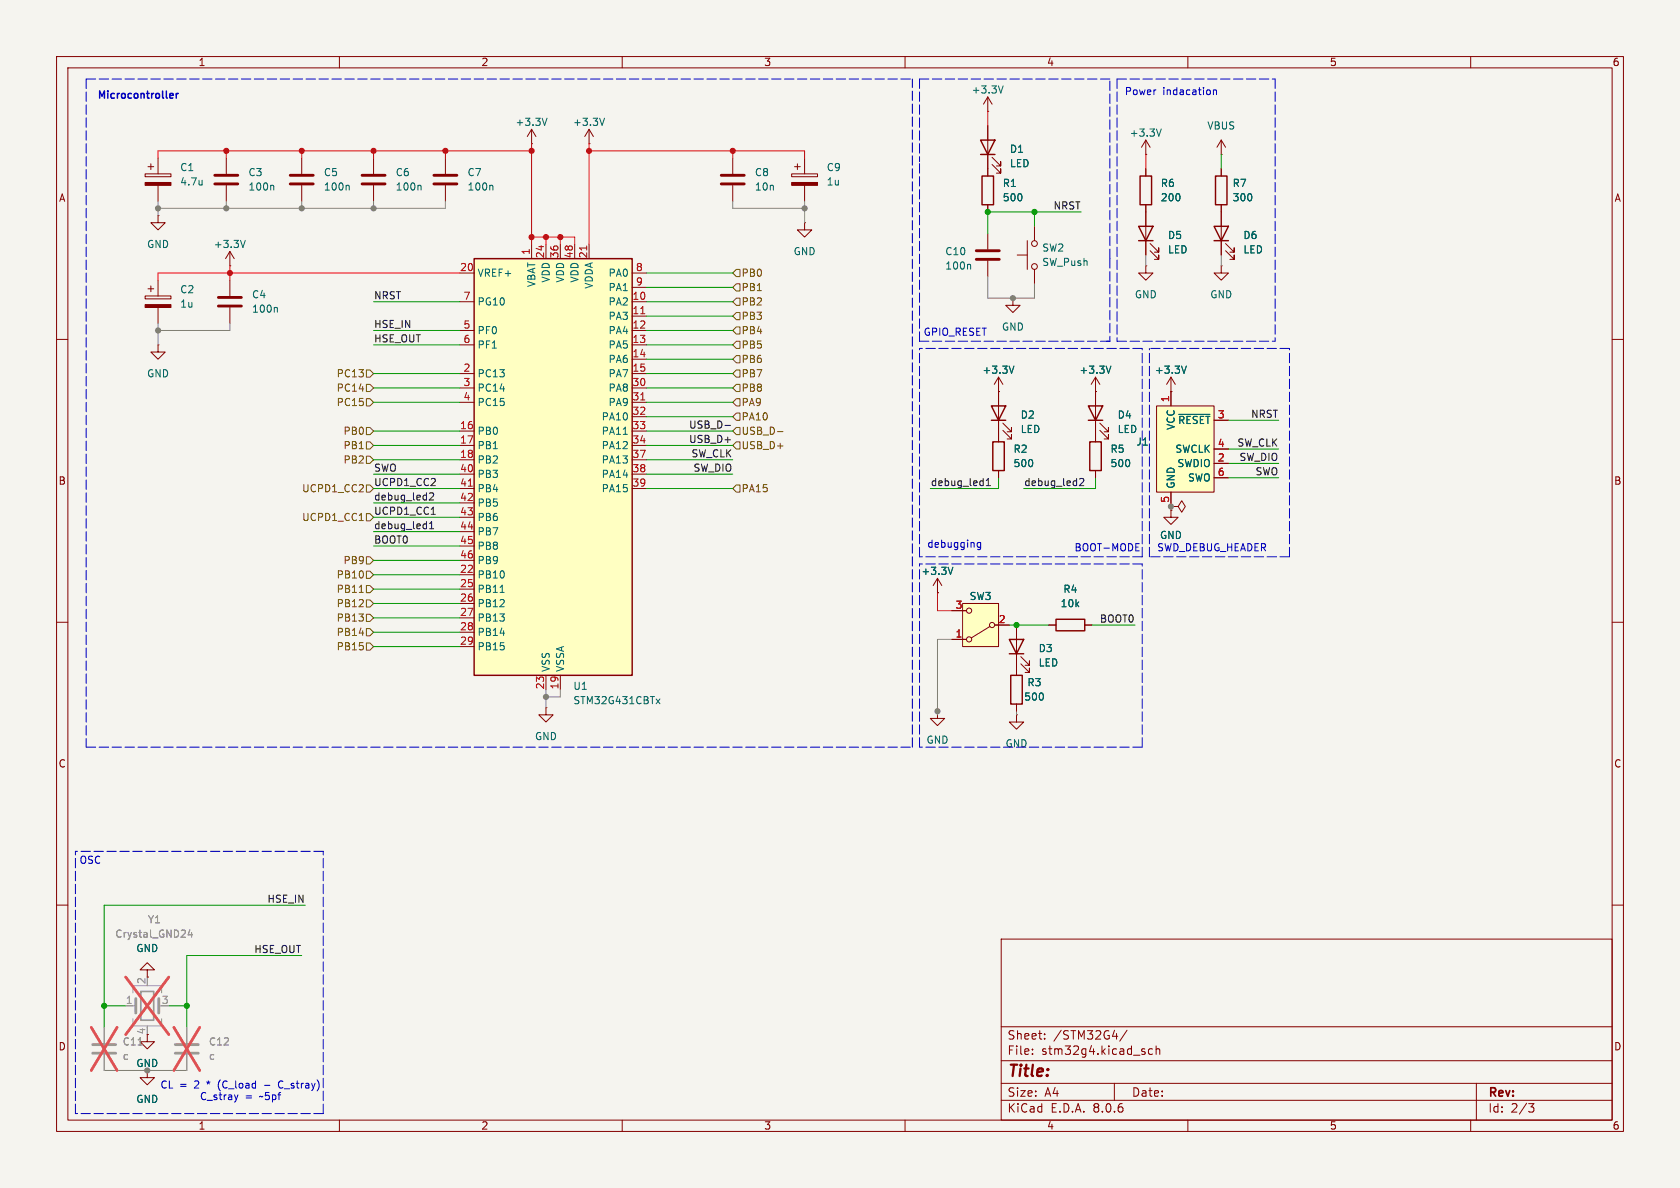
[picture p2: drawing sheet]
<svg xmlns="http://www.w3.org/2000/svg" width="297mm" height="210mm" viewBox="0 0 297 210" stroke-linecap="round" stroke-linejoin="round" font-family="sans-serif">
<path d="M0 0h297v210h-297z" fill="#f5f4ef" stroke="#f5f4ef" stroke-width=".18"/>
<g fill="none" stroke="#840000" stroke-width=".18">
<path d="M10 10h277v190h-277zM12 12h273v186h-273zM60 10v2M110 10v2M160 10v2M210 10v2M260 10v2M27.9 38.1v1.3h1.3l-1.3 1.2-1.2-1.2h1.2M27.9 38.1h.1M40 27.9v2.8M40 32.8v2.8M53.3 27.9v2.8"/>
<path d="M53.3 32.8v2.8M78.7 27.9v2.8M78.7 32.8v2.8M202.6 29.8v1.3M202.6 36.2v8.9M10 60h2M25.7 52.3h4.5v.5h-4.5zM26.2 51.1h1M26.7 50.5v1.1M27.9 49.5v2.8M27.9 54.4v2.8M40.6 47h.1"/>
<path d="M40.6 44.5l-.7 1.2M40.6 44.5v2.5M40.6 49.5v2.8M40.6 54.4v2.8M40.6 44.5l.8 1.2M203.3 44.3l1.6 1.5v-.7v.7h-.8M203.3 43.1l1.6 1.5v-.8v.8h-.8M285 60h2M27.9 61v1.2h1.3l-1.3 1.3-1.2-1.3h1.2M27.9 61h.1M193.7 76.8v1.3M193.7 83.2v1.3"/>
<path d="M10 110h2M285 110h2M96.5 125.1v1.3h1.3l-1.3 1.2-1.3-1.2h1.3M96.5 125.1h.1M10 160h2M285 160h2M177 166h108v32h-108zM60 198v2M110 198v2M160 198v2M177 194.5h108M177 191.5h108"/>
<path d="M177 187.5h108M177 181.5h108M182.5 186.3v.1M182.5 185.5v.1M184.7 183.6v.1M184.7 182.8v.1M197 191.5v3M199.2 182.1l-1.2 2M203.7 185.5l-.4-.1-.3 .3v.4l.2 .2h.5M204.4 185.5l.2-.1 .4 .1v.9M204.4 184.9v1.5M210 198v2"/>
<path d="M260 198v2M261 191.5v6.5M270.2 195.1h1l-.5 .6 .4 .1 .1 .5-.3 .3h-.4"/>
</g>
<path d="M201.5 31.1h2.1v5.1h-2.1zM201.3 40h2.5l-1.2 2.5zM201.3 42.5h2.5M192.7 78.1h2v5.1h-2z" fill="none" stroke="#840000" stroke-width=".25"/>
<path d="M38 32.5h4M38 31h4M51.3 32.5h4.1M51.3 31h4.1M76.7 32.5h4.1M76.7 31h4.1M38.6 54.1h4.1M38.6 52.6h4.1" fill="none" stroke="#840000" stroke-width=".51"/>
<path d="M48.2 32.8l.2 .1v.7M61.6 32.8l.1 .1v.7M87 32.8l.1 .1v.7M43.4 42.5l-.5 1.3M48.9 54.3l.1 .2v.7" fill="none" stroke="#006464" stroke-width=".18"/>
<path d="M25.7 53.8h4.5v.6h-4.5z" fill="#840000" stroke="#840000" stroke-width=".18"/>
<path d="M83.8 45.7h28v73.7h-28z" fill="#ffffc2"/>
<path d="M83.8 45.7h28v73.7h-28z" fill="none" stroke="#840000" stroke-width=".25"/>
<g fill="none" stroke="#840000" stroke-width=".18">
<path d="M25.7 30.7h4.5v.5h-4.5zM26.2 29.5h1M26.7 29v1M27.9 27.9v2.8M27.9 32.8v2.8M66 27.9v2.8M66 32.8v2.8M94 25.4h.1M94 22.9v2.5M94 22.9l-.8 1.2M94 22.9l.7 1.2M81.3 53.3h2.5"/>
<path d="M81.3 58.4h2.5M81.3 48.3h2.5M94 43.2v2.5M96.5 43.2v2.5M99.1 43.2v2.5M101.6 43.2v2.5M104.1 43.2v2.5M111.8 53.3h2.5M111.8 55.9h2.5M111.8 58.4h2.5M111.8 48.3h2.5M111.8 50.8h2.5"/>
<path d="M81.3 61h2.5M81.3 66h2.5M81.3 76.2h2.5M81.3 78.7h2.5M81.3 68.6h2.5M81.3 71.1h2.5M111.8 61h2.5M111.8 63.5h2.5M111.8 66h2.5M111.8 76.2h2.5M111.8 78.7h2.5M111.8 68.6h2.5"/>
<path d="M111.8 71.1h2.5M111.8 73.7h2.5M81.3 81.3h2.5M81.3 83.8h2.5M81.3 86.4h2.5M81.3 88.9h2.5M81.3 91.4h2.5M81.3 94h2.5M81.3 96.5h2.5M81.3 99.1h2.5M111.8 81.3h2.5M111.8 83.8h2.5"/>
<path d="M111.8 86.4h2.5M81.3 101.6h2.5M81.3 104.1h2.5M81.3 106.7h2.5M81.3 109.2h2.5M81.3 111.8h2.5M81.3 114.3h2.5M96.5 119.4v2.5M99.1 119.4v2.5M165.7 104.8h.1M165.7 102.2l-.7 1.3M165.7 102.2v2.6"/>
<path d="M165.7 102.2l.8 1.3M165.7 125.7v1.3h1.3l-1.3 1.3-1.2-1.3h1.2M165.7 125.7h.1"/>
</g>
<path d="M103.7 43.5v.7M113.3 55.5h.7M113.3 70.7h.7M82.8 85.9h.7" fill="none" stroke="#a90000" stroke-width=".18"/>
<path d="M35.7 31.9v.8M35.7 32.6v.1M74.3 32.8l.1 .1v.7M96.7 20.9l-.4 1.3M110.2 76.8h.7M88.4 104.7h.7M168.5 100.3l-.5 1.2M116 123.6l.7 .8M116.7 123.6l-.7 .8" fill="none" stroke="#006464" stroke-width=".18"/>
<path d="M25.7 32.3h4.5v.5h-4.5z" fill="#840000" stroke="#840000" stroke-width=".18"/>
<path d="M64 32.5h4.1M64 31h4.1" fill="none" stroke="#840000" stroke-width=".51"/>
<path d="M170.2 106.7h6.3v7.6h-6.3z" fill="#ffffc2"/>
<g fill="none" stroke="#840000" stroke-width=".18">
<path d="M174.6 19.7h.1M174.6 17.1v2.6M174.6 17.1l-.7 1.3M174.6 17.1l.8 1.3M104.1 25.4h.1M104.1 22.9l-.7 1.2M104.1 22.9v2.5M104.1 22.9l.8 1.2M129.5 27.9v2.8M129.5 32.8v2.8M140 30.7h4.5v.5h-4.5zM140.5 29.5h1"/>
<path d="M141 29v1M142.2 39.4v1.2h1.3l-1.3 1.3-1.2-1.3h1.2M142.2 39.4h.1M142.2 27.9v2.8M142.2 32.8v2.8M174.6 22.2v8.9M174.6 36.2v1.3M175.4 29.1l1.5 1.5v-.8v.8h-.8M175.4 27.8l1.5 1.5v-.7v.7h-.8M179.1 52.7v1.3h1.2l-1.2 1.2-1.3-1.2h1.3M179.1 52.7h.1M215.9 47v1.3h1.3l-1.3 1.2-1.3-1.2h1.3"/>
<path d="M215.9 47h.1M176.5 69.2h.1M176.5 66.7v11.4M176.5 66.7l-.7 1.2M176.5 66.7l.8 1.2M177.3 76.1l1.5 1.5v-.8v.8h-.7M177.3 74.8l1.5 1.5v-.7v.7h-.7M193.7 69.2h.1M193.7 66.7l-.8 1.2M193.7 66.7v10.1M193.7 66.7l.7 1.2M194.4 76.1l1.6 1.5v-.8v.8h-.8"/>
<path d="M194.4 74.8l1.6 1.5v-.7v.7h-.8M207 69.2h.1M207 66.7l-.8 1.2M207 66.7v2.5M207 66.7l.8 1.2M176.5 83.2v1.3M168.3 113h2.5M168.3 108h2.5M170.2 106.7h6.3v7.6h-6.3zM175 110.7l-3.3 2.1M175.9 110.5h2.5M179.7 110.5v8.9"/>
<path d="M180.5 117.3l1.5 1.6v-.8v.8h-.8M180.5 116.1l1.5 1.5v-.8v.8h-.8M185.4 110.5h1.3M191.8 110.5h1.2M179.7 126.4v1.2h1.3l-1.3 1.3-1.3-1.3h1.3M179.7 126.4h.1M179.7 124.5v1.2M26 171.5h1.3l-1.3-1.3-1.2 1.3h1.2v1.2M26 182.9v1.3h1.3l-1.3 1.2-1.2-1.2h1.2M26 189.2v1.3h1.3l-1.3 1.3-1.2-1.3h1.2"/>
<circle cx="171.3" cy="108" r=".46"/>
<circle cx="171.3" cy="113" r=".46"/>
<circle cx="175.4" cy="110.5" r=".46"/>
</g>
<path d="M173.4 24.8h2.5l-1.3 2.5zM173.4 27.3h2.5M173.6 31.1h2v5.1h-2zM175.3 71.8h2.5l-1.3 2.5zM175.3 74.3h2.5M175.5 78.1h2v5.1h-2zM192.4 71.8h2.5l-1.2 2.5zM192.4 74.3h2.5M178.4 113h2.6l-1.3 2.6zM178.4 115.6h2.6M178.7 119.4h2v5.1h-2zM186.7 109.5h5.1v2h-5.1z" fill="none" stroke="#840000" stroke-width=".25"/>
<path d="M24 176.5v2.6M28.1 176.5v2.6M16.4 186.2h4M16.4 184.7h4M31 186.2h4.1M31 184.7h4.1" fill="none" stroke="#9c9b98" stroke-width=".51"/>
<path d="M22.2 177.8h1.8M23.5 175.5v-1.3h5.1v1.3M18.4 181.6v2.8M18.4 186.4v2.8M23.5 180.1v1.3h5.1v-1.3M26 181.4v.2M33 181.6v2.8M33 186.4v2.8" fill="none" stroke="#9c9b98" stroke-width=".18"/>
<path d="M22.2 172.7l7.6 10.2M29.8 172.7l-7.6 10.2M16.1 181.6l4.6 7.6M20.7 181.6l-4.6 7.6M30.7 181.6l4.6 7.6M35.3 181.6l-4.6 7.6" fill="none" stroke="#e75356" stroke-width=".46"/>
<path d="M33.6 164.3l-.3 1h.7M33.9 164.8v.9M24.4 184.7h.7" fill="none" stroke="#939391" stroke-width=".18"/>
<path d="M24.9 175.3h2.3v5h-2.3z" fill="none" stroke="#9c9b98" stroke-width=".3"/>
<path d="M140 32.3h4.5v.5h-4.5z" fill="#840000" stroke="#840000" stroke-width=".18"/>
<path d="M127.5 32.5h4.1M127.5 31h4.1" fill="none" stroke="#840000" stroke-width=".51"/>
<path d="M177.3 15.2l-.4 1.3M106.9 20.9l-.5 1.3M179.3 64.7l-.5 1.3M196.4 64.7l-.4 1.3M209.7 64.7l-.4 1.3" fill="none" stroke="#006464" stroke-width=".18"/>
<path d="M204.5 71.8h10.1v15.2h-10.1z" fill="#ffffc2"/>
<g fill="none" stroke="#840000" stroke-width=".18">
<path d="M174.6 22.2v2.6M174.6 27.3v3.8M174.6 36.2v1.3M202.6 27.3h.1M202.6 24.8l-.8 1.2M202.6 24.8v2.5M202.6 29.8v1.3M202.6 36.2v3.8M202.6 24.8l.7 1.2M215.9 27.3h.1M215.9 24.8v2.5M215.9 29.8v1.3"/>
<path d="M215.9 36.2v8.9M215.9 24.8l-.8 1.2M215.9 24.8l.8 1.2M174.6 41.3v2.8M174.6 46.1v2.8M179.8 45.1h1.8M181.6 42.5v5.1M182.9 40v2.5M182.9 47.6v2.6M202.6 47v1.3h1.2l-1.2 1.2-1.3-1.2h1.3M202.6 47h.1M202.6 42.5v2.6"/>
<path d="M216.7 44.3l1.5 1.5v-.7v.7h-.8M216.7 43.1l1.5 1.5v-.8v.8h-.8M176.5 69.2h.1M176.5 69.2v2.6M176.5 74.3v3.8M193.7 69.2h.1M193.7 69.2v2.6M193.7 74.3v3.8M204.5 71.8h10.1v15.2h-10.1zM207 69.2h.1M207 69.2v2.6M214.6 74.3h2.6"/>
<path d="M214.6 79.4h2.6M176.5 83.2v1.3M193.7 83.2v1.3M207 90.2v1.2h1.3l-1.3 1.3-1.3-1.3h1.3M207 90.2h.1M207 89.5h1.3l.6-1 .6 1-.6 1.1-.6-1.1M207 89.5h.1M207 87v2.5M214.6 81.9h2.6M214.6 84.5h2.6M165.7 104.8h.1M168.3 113h2.5"/>
<path d="M168.3 108h2.5M175.9 110.5h2.5M179.7 110.5v2.5M179.7 115.6v3.8M185.4 110.5h1.3M191.8 110.5h1.2M179.7 124.5v1.2"/>
<circle cx="182.9" cy="47.1" r=".51"/>
<circle cx="182.9" cy="43.1" r=".51"/>
</g>
<path d="M205.3 22.8l-.4 1.3M171.4 46.7l.2 .2v.7M179.3 64.7l-.5 1.3M196.4 64.7l-.4 1.3M208.4 73.3h5.5M209.7 64.7l-.4 1.3M168.5 100.3l-.5 1.2" fill="none" stroke="#006464" stroke-width=".18"/>
<path d="M214.9 31.1h2v5.1h-2zM214.6 40h2.6l-1.3 2.5zM214.6 42.5h2.6" fill="none" stroke="#840000" stroke-width=".25"/>
<path d="M172.6 44.3h4.1M172.6 45.8h4.1" fill="none" stroke="#840000" stroke-width=".51"/>
<g fill="none" stroke="#725600" stroke-width=".18">
<path d="M130.2 50.2h.6v1.2h-.6l-.7-.6zM130.2 57.8h.6v1.3h-.6l-.7-.7zM130.2 52.7h.6v1.3h-.6l-.7-.7zM130.2 47.6h.6v1.3h-.6l-.7-.6zM130.2 55.2h.6v1.3h-.6l-.7-.6zM64.8 78.1h.6l.6 .6-.6 .7h-.6zM64.8 70.5h.6l.6 .6-.6 .7h-.6zM64.8 67.9h.6l.6 .7-.6 .6h-.6zM64.8 65.4h.6l.6 .6-.6 .7h-.6zM64.8 75.6h.6l.6 .6-.6 .6h-.6zM130.2 70.5h.6v1.3h-.6l-.7-.7zM130.2 65.4h.6v1.3h-.6l-.7-.7z"/>
<path d="M130.2 67.9h.6v1.3h-.6l-.7-.6zM130.2 73h.6v1.3h-.6l-.7-.6zM130.2 78.1h.6v1.3h-.6l-.7-.7zM130.2 62.9h.6v1.2h-.6l-.7-.6zM130.2 60.3h.6v1.3h-.6l-.7-.6zM130.2 75.6h.6v1.2h-.6l-.7-.6zM137.5 76.3h.9M63.5 92h.7M64.8 90.8h.6l.6 .6-.6 .7h-.6zM64.8 80.6h.6l.6 .7-.6 .6h-.6zM64.8 85.7h.6l.6 .7-.6 .6h-.6zM64.8 98.4h.6l.6 .7-.6 .6h-.6z"/>
<path d="M130.2 85.7h.6v1.3h-.6l-.7-.6zM63.5 104.7h.7M64.8 113.7h.6l.6 .6-.6 .6h-.6zM64.8 108.6h.6l.6 .6-.6 .7h-.6zM64.8 111.1h.6l.6 .7-.6 .6h-.6zM64.8 106h.6l.6 .7-.6 .6h-.6zM64.8 101h.6l.6 .6-.6 .6h-.6zM64.8 103.5h.6l.6 .6-.6 .7h-.6z"/>
</g>
<path d="M128.2 75.2h.9M75.9 87.2l.5-.1 .3 .4-.8 .9h.8M75.9 93.5h.8M75.9 92.6l.4-.4v1.3M76.2 90.9h.8M174.4 85.8h.7M174.4 84.9l.3-.3v1.2M190.9 84.7l.5-.1 .2 .3-.8 .9h.8" fill="none" stroke="#0f0f0f" stroke-width=".18"/>
<path d="M214.5 15.9v.8M214.5 16l.2-.1h.3l.1 .8M173.4 95.9v1l-.3 .3-.3-.1M173.4 96l-.4-.1-.2 .2 .1 .6h.5M200.8 97.4h.6M200.8 96.1h.6M42.1 193.5l-.3 .9M46.7 191.9h1M49.7 191.1a.68 .68 0 0 0-.5 .6 .68 .68 0 0 0 .5 .6" fill="none" stroke="#0000c2" stroke-width=".18"/>
<path d="M30.6 16.6v.2l-.6 .1M31.2 16.5v.9M31.5 16.5l-.3 .3" fill="none" stroke="#0000c2" stroke-width=".25"/>
<g fill="none" stroke="#0000c2" stroke-width=".18" stroke-dasharray="1.7 .6">
<path d="M15.2 14h146.1M15.2 14v118.1M162.6 14v14.6M196.2 14h-33.6M197.5 14v46.3M197.5 14h27.9M225.4 14v46.3M196.2 45.7v-31.7M196.2 45.7v14.6M162.6 60.3v-31.7M196.2 60.3h-.6M196.2 60.3h-33.6"/>
<path d="M197.5 60.3h27.9M201.9 61.6h-39.3M228 61.6h-24.8M162.6 98.4v-36.8M201.9 98.4h-39.3M201.9 99.7h-39.3M201.9 98.4v-36.8M203.2 98.4v-36.8M228 98.4v-36.8M228 98.4h-24.8M15.2 132.1h146.1M161.3 132.1v-118.1"/>
<path d="M162.6 132.1v-32.4M201.9 132.1v-32.4M201.9 132.1h-39.3M57.1 150.5h-43.8M13.3 196.9v-46.4M57.1 196.9v-46.4M57.1 196.9h-43.8"/>
</g>
<g fill="none" stroke="#86817e" stroke-width=".18">
<path d="M27.9 35.6v2.5M40 35.6v1.2M53.3 35.6v1.2M66 35.6v1.2M78.7 35.6v1.2h-50.8M129.5 35.6v1.2h12.7M142.2 35.6v3.8M27.9 57.2v3.8M40.6 57.2v1.2h-12.7M174.6 48.9v3.8h8.3v-2.5M202.6 45.1v1.9M215.9 45.1v1.9"/>
<path d="M207 89.5v.7M168.3 113h-2.6v13.4M96.5 121.9v3.2M99.1 121.9v1.3h-2.6M179.7 125.7v.7M18.4 189.2h14.6"/>
</g>
<g fill="none" stroke="#009600" stroke-width=".18">
<path d="M182.9 37.5v2.5M191.1 37.5h-16.5v3.8M215.9 27.3v2.5M66 58.4h15.3M66 53.3h15.3M114.3 58.4h15.2M114.3 53.3h15.2M114.3 48.3h15.2M114.3 50.8h15.2M114.3 55.9h15.2M66 68.6h15.3M66 66h15.3"/>
<path d="M66 71.1h15.3M66 76.2h15.3M66 61h15.3M66 78.7h15.3M114.3 68.6h15.2M114.3 66h15.2M114.3 71.1h15.2M114.3 76.2h15.2M114.3 61h15.2M114.3 78.7h15.2M114.3 63.5h15.2M114.3 73.7h15.2"/>
<path d="M217.2 79.4h8.9M217.2 74.3h8.9M66 94h15.3M66 86.4h15.3M66 83.8h15.3M66 81.3h15.3M66 91.4h15.3M66 88.9h15.3M66 96.5h15.3M66 99.1h15.3M114.3 86.4h15.2M114.3 83.8h15.2"/>
<path d="M114.3 81.3h15.2M176.5 84.5v1.9h-12M193.7 84.5v1.9h-12.7M217.2 81.9h8.9M217.2 84.5h8.9M66 114.3h15.3M66 106.7h15.3M66 104.1h15.3M66 109.2h15.3M66 111.8h15.3M66 101.6h15.3M178.4 110.5h7"/>
<path d="M193 110.5h7.7M18.4 177.8h3.8M29.8 177.8h3.2M53.3 168.9h-20.3v12.7M54 160h-35.6v21.6"/>
</g>
<g fill="none" stroke="#ff0815" stroke-width=".18">
<path d="M174.6 19.7v2.5M40 26.7v1.2M53.3 26.7v1.2M66 26.7v1.2M78.7 26.7v1.2M94 26.7h-66.1v1.2M94 25.4v17.8M104.1 26.7h38.1v1.2M104.1 25.4v17.8M129.5 26.7v1.2M202.6 27.3v2.5M40.6 47v2.5"/>
<path d="M81.3 48.3h-53.4v1.2M94 41.9h7.6v1.3M96.5 41.9v1.3M99.1 41.9v1.3M165.7 104.8v3.2h2.6"/>
</g>
<path d="M33.6 164.3l-.3 1h.7M33.9 164.8v.9M24.4 184.7h.7" fill="none" stroke="#939391" stroke-width=".18"/>
<path d="M22.2 177.8h1.3M18.4 181.6v2.8M18.4 186.4v2.8M33 181.6v2.8M33 186.4v2.8" fill="none" stroke="#9c9b98" stroke-width=".18"/>
<path d="M22.2 172.7l7.6 10.2M29.8 172.7l-7.6 10.2M16.1 181.6l4.6 7.6M20.7 181.6l-4.6 7.6M30.7 181.6l4.6 7.6M35.3 181.6l-4.6 7.6" fill="none" stroke="#e75356" stroke-width=".46"/>
<g fill="#009600" stroke="#009600" stroke-width=".18">
<circle cx="174.6" cy="37.5" r=".46"/>
<circle cx="182.9" cy="37.5" r=".46"/>
<circle cx="179.7" cy="110.5" r=".46"/>
<circle cx="33" cy="177.8" r=".46"/>
<circle cx="18.4" cy="177.8" r=".46"/>
</g>
<g fill="#86817e" stroke="#86817e" stroke-width=".18">
<circle cx="207" cy="89.5" r=".46"/>
<circle cx="165.7" cy="125.7" r=".46"/>
<circle cx="179.1" cy="52.7" r=".46"/>
<circle cx="66" cy="36.8" r=".46"/>
<circle cx="53.3" cy="36.8" r=".46"/>
<circle cx="142.2" cy="36.8" r=".46"/>
<circle cx="96.5" cy="123.2" r=".46"/>
<circle cx="26" cy="189.2" r=".46"/>
<circle cx="27.9" cy="36.8" r=".46"/>
<circle cx="27.9" cy="58.4" r=".46"/>
<circle cx="40" cy="36.8" r=".46"/>
</g>
<g fill="#ff0815" stroke="#ff0815" stroke-width=".18">
<circle cx="94" cy="26.7" r=".46"/>
<circle cx="78.7" cy="26.7" r=".46"/>
<circle cx="66" cy="26.7" r=".46"/>
<circle cx="94" cy="41.9" r=".46"/>
<circle cx="53.3" cy="26.7" r=".46"/>
<circle cx="40" cy="26.7" r=".46"/>
<circle cx="40.6" cy="48.3" r=".46"/>
<circle cx="129.5" cy="26.7" r=".46"/>
<circle cx="99.1" cy="41.9" r=".46"/>
<circle cx="96.5" cy="41.9" r=".46"/>
<circle cx="104.1" cy="26.7" r=".46"/>
</g>
<text font-size="2.8" fill="#840000" x="178" y="190.9">Title:</text>
<g font-size="2.1" fill="#840000">
<text x="178" y="184">Sheet:</text>
<text x="186.2" y="184">/STM32G4/</text>
<text x="178" y="186.7">File:</text>
<text x="184.1" y="186.7">stm32g4.kicad_sch</text>
<text x="178" y="196.9">KiCad</text>
<text x="178" y="194.1">Size:</text>
<text x="184.7" y="194.1">A4</text>
<text x="185.7" y="196.9">E.D.A.</text>
<text x="193.3" y="196.9">8.0.6</text>
<text x="200" y="194.1">Date:</text>
<text x="263" y="194.3">Rev:</text>
<text x="263" y="196.9">Id:</text>
<text x="267.1" y="196.9">2/3</text>
</g>
<g font-size="1.8" fill="#840000">
<text x="35" y="11.9">1</text>
<text x="85" y="11.9">2</text>
<text x="135" y="11.9">3</text>
<text x="185" y="11.9">4</text>
<text x="235" y="11.9">5</text>
<text x="285" y="11.9">6</text>
<text x="10.3" y="35.9">A</text>
<text x="285.3" y="35.9">A</text>
<text x="10.3" y="85.9">B</text>
<text x="285.3" y="85.9">B</text>
<text x="10.3" y="135.9">C</text>
<text x="285.3" y="135.9">C</text>
<text x="25.8" y="174.1" transform="rotate(-90 25.8 174.1)">2</text>
<text x="10.3" y="185.9">D</text>
<text x="25.8" y="183" transform="rotate(-90 25.8 183)">4</text>
<text x="285.3" y="185.9">D</text>
<text x="35" y="199.9">1</text>
<text x="85" y="199.9">2</text>
<text x="135" y="199.9">3</text>
<text x="185" y="199.9">4</text>
<text x="235" y="199.9">5</text>
<text x="285" y="199.9">6</text>
</g>
<g font-size="1.8" fill="#0000c2">
<text x="17.1" y="17.5">Microcontroller</text>
<text x="198.8" y="16.9">Power</text>
<text x="205.6" y="16.9">indacation</text>
<text x="163.2" y="59.4">GPIO_RESET</text>
<text x="163.8" y="96.9">debugging</text>
<text x="189.9" y="97.5">BOOT-MODE</text>
<text x="204.5" y="97.5">SWD_DEBUG_HEADER</text>
<text x="14" y="152.8">OSC</text>
<text x="28.3" y="192.6">CL =</text>
<text x="34.5" y="192.6">2</text>
<text x="35.2" y="194.7">C_stray</text>
<text x="36.9" y="192.6">*</text>
<text x="39" y="192.6">(C_load</text>
<text x="43.3" y="194.7">=</text>
<text x="46.1" y="194.7">~5pf</text>
<text x="50.1" y="192.6">C_stray)</text>
</g>
<g font-size="1.8" fill="#006464">
<text x="171.7" y="16.7">+3.3V</text>
<text x="91" y="22.5">+3.3V</text>
<text x="101.2" y="22.5">+3.3V</text>
<text x="213.3" y="23.1">VBUS</text>
<text x="178.4" y="27.2">D1</text>
<text x="178.4" y="29.8">LED</text>
<text x="199.6" y="24.4">+3.3V</text>
<text x="31.8" y="30.5">C1</text>
<text x="31.8" y="33">4.7u</text>
<text x="43.8" y="31.3">C3</text>
<text x="43.8" y="33.9">100n</text>
<text x="57.2" y="31.3">C5</text>
<text x="57.2" y="33.9">100n</text>
<text x="69.9" y="31.3">C6</text>
<text x="69.9" y="33.9">100n</text>
<text x="82.6" y="31.3">C7</text>
<text x="82.6" y="33.9">100n</text>
<text x="133.4" y="31.3">C8</text>
<text x="133.4" y="33.9">10n</text>
<text x="146.1" y="30.5">C9</text>
<text x="146.1" y="33">1u</text>
<text x="177.2" y="33.2">R1</text>
<text x="177.2" y="35.8">500</text>
<text x="205.1" y="33.2">R6</text>
<text x="205.1" y="35.8">200</text>
<text x="217.8" y="33.2">R7</text>
<text x="217.8" y="35.8">300</text>
<text x="25.9" y="44">GND</text>
<text x="37.7" y="44">+3.3V</text>
<text x="140.2" y="45.3">GND</text>
<text x="167" y="47.9">100n</text>
<text x="167" y="45.3">C10</text>
<text x="184.2" y="44.7">SW2</text>
<text x="184.2" y="47.2">SW_Push</text>
<text x="206.4" y="42.5">D5</text>
<text x="206.4" y="45">LED</text>
<text x="219.7" y="42.5">D6</text>
<text x="219.7" y="45">LED</text>
<text x="31.8" y="52">C2</text>
<text x="44.5" y="52.9">C4</text>
<text x="84.3" y="49.1">VREF+</text>
<text x="94.8" y="50.8" transform="rotate(-90 94.8 50.8)">VBAT</text>
<text x="97.4" y="50.1" transform="rotate(-90 97.4 50.1)">VDD</text>
<text x="99.9" y="50.1" transform="rotate(-90 99.9 50.1)">VDD</text>
<text x="102.5" y="50.1" transform="rotate(-90 102.5 50.1)">VDD</text>
<text x="105" y="51.1" transform="rotate(-90 105 51.1)">VDDA</text>
<text x="107.5" y="49.1">PA0</text>
<text x="107.5" y="51.7">PA1</text>
<text x="200.5" y="52.9">GND</text>
<text x="213.9" y="52.9">GND</text>
<text x="31.8" y="54.6">1u</text>
<text x="44.5" y="55.5">100n</text>
<text x="84.3" y="59.3">PF0</text>
<text x="84.3" y="54.2">PG10</text>
<text x="107.5" y="54.2">PA2</text>
<text x="107.5" y="56.7">PA3</text>
<text x="107.5" y="59.3">PA4</text>
<text x="177" y="58.6">GND</text>
<text x="84.3" y="61.8">PF1</text>
<text x="107.5" y="61.8">PA5</text>
<text x="107.5" y="64.4">PA6</text>
<text x="25.9" y="66.9">GND</text>
<text x="84.3" y="66.9">PC13</text>
<text x="84.3" y="69.4">PC14</text>
<text x="84.3" y="72">PC15</text>
<text x="107.5" y="66.9">PA7</text>
<text x="107.5" y="69.4">PA8</text>
<text x="107.5" y="72">PA9</text>
<text x="173.6" y="66.3">+3.3V</text>
<text x="190.7" y="66.3">+3.3V</text>
<text x="204.1" y="66.3">+3.3V</text>
<text x="84.3" y="77.1">PB0</text>
<text x="106.3" y="74.5">PA10</text>
<text x="106.3" y="77.1">PA11</text>
<text x="180.3" y="74.2">D2</text>
<text x="180.3" y="76.7">LED</text>
<text x="197.5" y="74.2">D4</text>
<text x="197.5" y="76.7">LED</text>
<text x="207.9" y="76.1" transform="rotate(-90 207.9 76.1)">VCC</text>
<text x="208.2" y="75.2">~{RESET}</text>
<text x="84.3" y="79.6">PB1</text>
<text x="84.3" y="82.1">PB2</text>
<text x="106.3" y="79.6">PA12</text>
<text x="106.3" y="82.1">PA13</text>
<text x="179.1" y="80.2">R2</text>
<text x="179.1" y="82.8">500</text>
<text x="196.2" y="80.2">R5</text>
<text x="196.2" y="82.8">500</text>
<text x="200.8" y="79">J1</text>
<text x="207.7" y="80.2">SWCLK</text>
<text x="208.1" y="82.8">SWDIO</text>
<text x="84.3" y="84.7">PB3</text>
<text x="84.3" y="87.2">PB4</text>
<text x="84.3" y="89.8">PB5</text>
<text x="106.3" y="84.7">PA14</text>
<text x="106.3" y="87.2">PA15</text>
<text x="207.9" y="86.5" transform="rotate(-90 207.9 86.5)">GND</text>
<text x="209.9" y="85.3">SWO</text>
<text x="84.3" y="92.3">PB6</text>
<text x="84.3" y="94.8">PB7</text>
<text x="205" y="95.5">GND</text>
<text x="84.3" y="97.4">PB8</text>
<text x="84.3" y="99.9">PB9</text>
<text x="162.8" y="101.8">+3.3V</text>
<text x="84.3" y="102.5">PB10</text>
<text x="84.3" y="105">PB11</text>
<text x="84.3" y="107.5">PB12</text>
<text x="171.3" y="106.3">SW3</text>
<text x="187.4" y="107.5">10k</text>
<text x="187.9" y="105">R4</text>
<text x="84.3" y="110.1">PB13</text>
<text x="84.3" y="112.6">PB14</text>
<text x="84.3" y="115.2">PB15</text>
<text x="97.4" y="118.9" transform="rotate(-90 97.4 118.9)">VSS</text>
<text x="99.9" y="118.9" transform="rotate(-90 99.9 118.9)">VSSA</text>
<text x="183.5" y="115.5">D3</text>
<text x="183.5" y="118">LED</text>
<text x="101.3" y="122.1">U1</text>
<text x="101.3" y="124.7">STM32G431CBTx</text>
<text x="181" y="124.1">500</text>
<text x="181.5" y="121.5">R3</text>
<text x="94.5" y="131">GND</text>
<text x="163.7" y="131.7">GND</text>
<text x="177.7" y="132.3">GND</text>
<text x="24" y="168.5">GND</text>
<text x="24" y="188.8">GND</text>
<text x="24" y="195.2">GND</text>
</g>
<g font-size="1.8" fill="#0f0f0f">
<text x="186.2" y="37.1">NRST</text>
<text x="66" y="53">NRST</text>
<text x="66" y="58.1">HSE_IN</text>
<text x="66" y="60.6">HSE_OUT</text>
<text x="121.7" y="75.9">USB_D-</text>
<text x="221.1" y="73.9">NRST</text>
<text x="66" y="83.5">SWO</text>
<text x="121.7" y="78.4">USB_D+</text>
<text x="122.1" y="80.9">SW_CLK</text>
<text x="122.5" y="83.5">SW_DIO</text>
<text x="218.7" y="79">SW_CLK</text>
<text x="219" y="81.6">SW_DIO</text>
<text x="66" y="88.6">debug_led2</text>
<text x="66" y="86">UCPD1_CC2</text>
<text x="164.5" y="86">debug_led1</text>
<text x="181" y="86">debug_led2</text>
<text x="221.9" y="84.1">SWO</text>
<text x="66" y="93.6">debug_led1</text>
<text x="66" y="91.1">UCPD1_CC1</text>
<text x="66" y="96.2">BOOT0</text>
<text x="194.3" y="110.1">BOOT0</text>
<text x="47.2" y="159.7">HSE_IN</text>
<text x="44.9" y="168.6">HSE_OUT</text>
</g>
<g font-size="1.8" fill="#a90000">
<text x="93.7" y="45.2" transform="rotate(-90 93.7 45.2)">1</text>
<text x="96.3" y="45.8" transform="rotate(-90 96.3 45.8)">24</text>
<text x="98.8" y="45.8" transform="rotate(-90 98.8 45.8)">36</text>
<text x="101.3" y="45.8" transform="rotate(-90 101.3 45.8)">48</text>
<text x="103.9" y="45.8" transform="rotate(-90 103.9 45.8)">21</text>
<text x="81.2" y="48">20</text>
<text x="81.8" y="53.1">7</text>
<text x="111.7" y="53.1">10</text>
<text x="112.3" y="48">8</text>
<text x="112.3" y="50.5">9</text>
<text x="81.8" y="58.2">5</text>
<text x="111.7" y="55.6">11</text>
<text x="111.7" y="58.2">12</text>
<text x="81.8" y="65.8">2</text>
<text x="81.8" y="60.7">6</text>
<text x="111.7" y="60.7">13</text>
<text x="111.7" y="63.2">14</text>
<text x="111.7" y="65.8">15</text>
<text x="81.8" y="68.3">3</text>
<text x="81.8" y="70.9">4</text>
<text x="111.7" y="68.3">30</text>
<text x="111.7" y="70.9">31</text>
<text x="206.8" y="71.2" transform="rotate(-90 206.8 71.2)">1</text>
<text x="81.2" y="75.9">16</text>
<text x="111.7" y="73.4">32</text>
<text x="111.7" y="75.9">33</text>
<text x="215.2" y="74">3</text>
<text x="81.2" y="78.5">17</text>
<text x="81.2" y="81">18</text>
<text x="81.2" y="83.6">40</text>
<text x="111.7" y="78.5">34</text>
<text x="111.7" y="81">37</text>
<text x="111.7" y="83.6">38</text>
<text x="215.2" y="81.7">2</text>
<text x="215.2" y="79.1">4</text>
<text x="81.2" y="86.1">41</text>
<text x="81.2" y="88.6">42</text>
<text x="111.7" y="86.1">39</text>
<text x="206.8" y="89" transform="rotate(-90 206.8 89)">5</text>
<text x="215.2" y="84.2">6</text>
<text x="81.2" y="91.2">43</text>
<text x="81.2" y="93.7">44</text>
<text x="81.2" y="101.3">22</text>
<text x="81.2" y="96.3">45</text>
<text x="81.2" y="98.8">46</text>
<text x="81.2" y="103.9">25</text>
<text x="81.2" y="106.4">26</text>
<text x="168.8" y="107.7">3</text>
<text x="81.2" y="109">27</text>
<text x="81.2" y="111.5">28</text>
<text x="168.8" y="112.8">1</text>
<text x="176.5" y="110.2">2</text>
<text x="81.2" y="114">29</text>
<text x="96.3" y="122" transform="rotate(-90 96.3 122)">23</text>
<text x="98.8" y="122" transform="rotate(-90 98.8 122)">19</text>
</g>
<g font-size="1.8" fill="#725600">
<text x="131" y="51.7">PB1</text>
<text x="131" y="49.1">PB0</text>
<text x="131" y="59.3">PB4</text>
<text x="131" y="54.2">PB2</text>
<text x="131" y="56.7">PB3</text>
<text x="131" y="64.4">PB6</text>
<text x="131" y="61.8">PB5</text>
<text x="59.4" y="72">PC15</text>
<text x="59.4" y="69.4">PC14</text>
<text x="59.4" y="66.9">PC13</text>
<text x="131" y="72">PA9</text>
<text x="131" y="66.9">PB7</text>
<text x="131" y="69.4">PB8</text>
<text x="60.6" y="77.1">PB0</text>
<text x="131" y="74.5">PA10</text>
<text x="131" y="77.1">USB_D-</text>
<text x="60.6" y="82.1">PB2</text>
<text x="60.6" y="79.6">PB1</text>
<text x="131" y="79.6">USB_D+</text>
<text x="53.3" y="87.2">UCPD1_CC2</text>
<text x="131" y="87.2">PA15</text>
<text x="53.3" y="92.3">UCPD1_CC1</text>
<text x="60.6" y="99.9">PB9</text>
<text x="59.4" y="107.5">PB12</text>
<text x="59.4" y="102.5">PB10</text>
<text x="59.4" y="105">PB11</text>
<text x="59.4" y="110.1">PB13</text>
<text x="59.4" y="112.6">PB14</text>
<text x="59.4" y="115.2">PB15</text>
</g>
<g font-size="1.8" fill="#939391">
<text x="20.3" y="166">Crystal_GND24</text>
<text x="26.1" y="163.4">Y1</text>
<text x="21.6" y="185">C11</text>
<text x="36.8" y="185">C12</text>
<text x="21.6" y="187.6">c</text>
<text x="36.8" y="187.6">c</text>
</g>
<g font-size="1.8" fill="#a5a4a2">
<text x="22.2" y="177.5">1</text>
<text x="28.5" y="177.5">3</text>
</g>
</svg>
